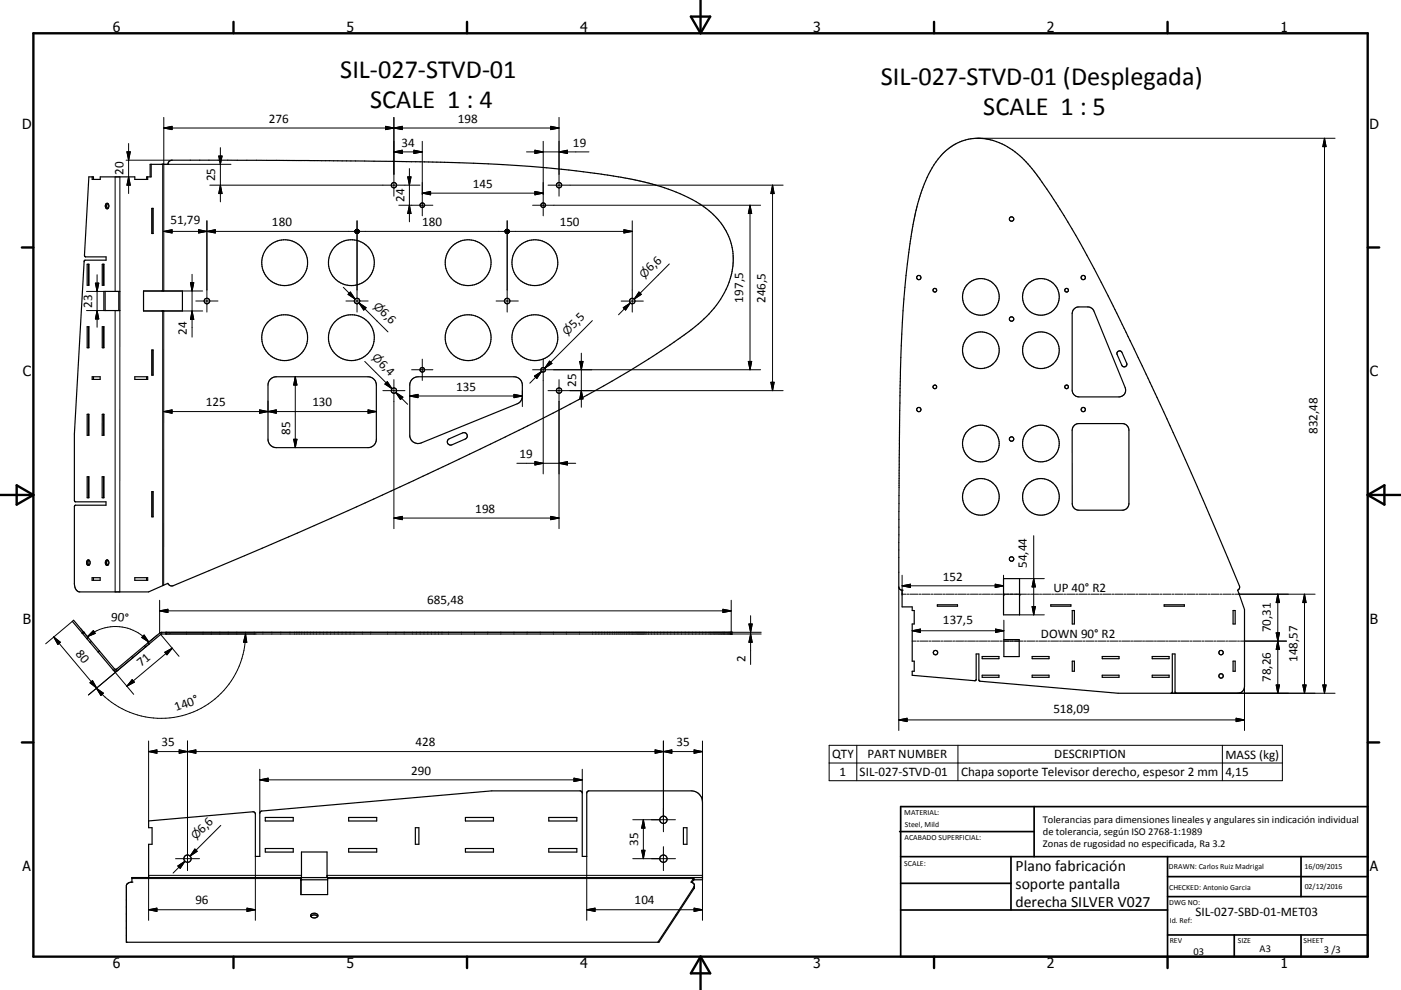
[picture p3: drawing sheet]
<svg xmlns="http://www.w3.org/2000/svg" width="420mm" height="297mm" viewBox="0 0 420 297" stroke-linecap="round" stroke-linejoin="round" font-family="sans-serif">
<g fill="none" stroke="#000" stroke-width=".36">
<path d="M27.6 53.1v.7h2.5v-.7h10.3v.7h3.9v-.7M45 53.1v-3.8h5.3a1.21 1.21 0 0 1 1.3-1.2l49.7 .1a992.5 992.5 0 0 1 58.2 1.8l19.8 2.1 6.9 1.1 7.7 1.6a55.6 55.6 0 0 1 17.1 7.2 18.9 18.9 0 0 1 6.2 25.8 41.3 41.3 0 0 1-13.3 13.6 401.9 401.9 0 0 1-58.4 32.6l-12.6 6a1519.5 1519.5 0 0 1-59.6 26.7l-21.3 9a1.22 1.22 0 0 1-1.7-.7l-5.7 2.6h-20.7a2.17 2.17 0 0 1-1.6-2.5v-23.2l.3-.3h9.2v-1h-9.2l-.3-.5v-19.9l2.9-51.7 .3-.4h6.3v-1h-6.1l-.4-.4 1.3-23.6h1.4v.7M45.3 49.3v3.8h-1.3v.7M282.7 46.1a15.2 15.2 0 0 1 19.4-2.1 37 37 0 0 1 11 11.7 335.1 335.1 0 0 1 25.7 46.5l14.8 31.7 7.2 16.3 10.8 25.6a.99 .99 0 0 1-.5 1.3l2 5.8v23.1a2.02 2.02 0 0 1-2 2l-18.7-.1-.1-11.7h-.8v11.5l-.4 .3h-15.9l-41.4-3.6-.3-.4v-7.8h-.8v7.8l-.3 .2-18.9-1.6v-1.2h.6v-3h-.6v-11.2h.6v-4h-.6v-1.1h-3v-5a1.04 1.04 0 0 1-1-1l.1-41.9a622.8 622.8 0 0 1 2-51.5l1.3-10.3 1.5-8.2a46.5 46.5 0 0 1 6.9-16.5zM26.1 79.3h.6v6.3h-.6zM26.5 79.3v6.3M30.7 79.3h.5v6.3h-.5zM31 79.3v6.3M31.7 61.2a.6 .6 0 0 1 .9 0 .6 .6 0 0 1 0 .8 .56 .56 0 0 1-.7 .6 .56 .56 0 0 1-.3-.8zM32.3 61a1.05 1.05 0 0 0 0 1.6M45.5 62.5h.4v7.6h-.4zM45.6 62.5v7.6"/>
<path d="M26.1 98h.6v6.3h-.6zM26.5 98v6.3M30.7 98h.5v6.3h-.5zM31 98v6.3M31.1 87.4h4.8v5.8h-4.8zM31.5 87.4v5.8M35.6 87.4v5.8M43 87.3h11.7v6h-11.7zM321.9 92.8l1.2-.7h3l1 .2 .7 .7 9.5 23.3a2.02 2.02 0 0 1-1.8 2.8h-12.1a2.06 2.06 0 0 1-2-2v-23zM27.6 113h2.4v.8h-2.4zM28 113v.8M40.4 113h3.9v.8h-3.9z"/>
<path d="M44 113v.8M45.5 105h.4v7.6h-.4zM45.6 105v7.6M81.2 113.6l.9-.5 .7-.1h27.5a2.5 2.5 0 0 1 2.5 2.5v16.3a2.5 2.5 0 0 1-2.5 2.5h-27.5a2.5 2.5 0 0 1-2.5-2.5v-16.3l.3-1zM123.7 113.6l1.6-.6h28.8a2.5 2.5 0 0 1 2.5 2.5v3.4a2.5 2.5 0 0 1-1.6 2.3l-28.7 11.7a2.49 2.49 0 0 1-3.5-2.3v-15.1l.3-1zM335.2 105.4l.5-.1 .6 .3 1.5 3.3a.79 .79 0 0 1-.4 1.1 .79 .79 0 0 1-1.1-.4l-1.4-3.4zM26.1 124.3h.6v6.3h-.6zM26.5 124.3v6.3M30.7 124.3h.5v6.3h-.6zM31 124.3v6.3M134.5 131.8l4.2-1.9a1 1 0 0 1 1.3 .5 1 1 0 0 1-.5 1.3l-4 1.8a1 1 0 0 1-1.3-.4 1 1 0 0 1 .3-1.3zM321.9 127.8l.9-.6 .6-.1h13.1a1.98 1.98 0 0 1 2 2v22a2.02 2.02 0 0 1-2 2h-13.1a1.97 1.97 0 0 1-1.9-2l-.1-22z"/>
<path d="M26.1 143h.6v6.3h-.6zM26.5 143v6.3M30.6 143h.6v6.3h-.6zM31 143v6.3M45.5 147.5h.4v7.5h-.4zM45.6 147.5v7.5M26.2 168.1l.1-.1a.81 .81 0 0 1 .7 .8 .81 .81 0 0 1-.7 .8 1 1 0 0 1-.1-1.5zM26.7 168.1a1.03 1.03 0 0 0 0 1.5M27.6 173.3h2.4v.8h-2.4zM28 173.3v.8M31.7 168.2a.6 .6 0 0 1 .8 0 .6 .6 0 0 1 .1 .8 .55 .55 0 0 1-.6 .6 .55 .55 0 0 1-.4-.8zM32.3 168.1a.98 .98 0 0 0 0 1.5"/>
<path d="M40.4 173.3h3.9v.8h-3.9zM43.9 173.3v.8M300.9 173.6h4.8v10.9h-4.8zM24.6 189.9h.1M24.7 189.9v.1M24.7 190l1.3 1.6M25 189.6l-2.9-3.5-.4 .3 2.9 3.5M25 189.6h.1M25 189.6l.1 .1M25.1 189.7l1.3 1.6M25.1 189.7l-.4 .3M26 191.6l1 1.2"/>
<path d="M26.4 191.3l-.4 .3M26.4 191.3l1 1.1M27 192.8l7.3 8.5 1-.2 4.5-3.8M27.4 192.4l7.2 8.4 .4-.1 8.4-7M27.4 192.4l-.4 .4M29.8 195.3l-.4 .3M39.5 197l.3 .3M43.4 193.7l.3 .4M43.7 194.1l-3.9 3.2M44.4 192.8l3.6-3 .5-.1h170.7v.5h-170.7l-3.8 3M44.4 192.8l-1 .9M44.4 192.8l.3 .4"/>
<path d="M44.7 193.2l-1 .9M49.7 189.7v.5M281 181.4h6.1v.5h-6.1zM294.5 197h5v.6h-5zM301 191.9h4.6v5.1h-4.6zM309.5 197h5v.6h-5zM315 181.4h6.1v.5h-6.1zM321.5 183.2h.6v4h-.6zM321.5 198.4h.6v3h-.6zM330.5 197h5v.6h-5zM345.4 197h5.1v.6h-5.1zM349 181.4h6.1v.5h-6.1z"/>
<path d="M369.7 183.2h.6v4h-.6zM369.7 198.4h.6v3h-.6zM294.5 202.6h5v.6h-5zM309.5 202.6h5v.6h-5zM330.5 202.6h5v.6h-5zM345.4 202.6h5.1v.6h-5.1zM79.5 245.2h8.4v1.1h-8.4zM79.5 254.6h8.4v1h-8.4zM104.5 245.2h8.4v1.1h-8.4zM104.5 254.6h8.4v1h-8.4zM124.5 248.3h1.1v5h-1.1zM139.5 245.2h8.4v1.1h-8.4z"/>
<path d="M139.5 254.6h8.4v1h-8.4zM164.5 245.2h8.4v1.1h-8.4zM164.5 254.6h8.4v1h-8.4zM204.9 248.3h1.1v5h-1.1zM44.6 263.3v-10h1v-5h-1v-2l31.4-2.8 .6 .7v12.7h1.3v-12.9l.4-.7 69.1-6h26.5l.5 .2 .2 .4v19h1.3v-19l.3-.5 31.1-.1a3.4 3.4 0 0 1 3.3 3.3v23.3l-2.7 .2M90.2 263.3v5.1h8v-5.1M90.2 263.9h8M90.4 263.3v-7.7h7.6v7.7M93.2 274.9a1.38 1.38 0 0 1 2.1 0M93.2 274.4a1.12 1.12 0 0 1 1.2-.4 1.12 1.12 0 0 1 .9 .9 1.19 1.19 0 0 1-1.2 .5 1.19 1.19 0 0 1-1-.9zM207.9 263.6l-.7 1.1 .3 .1M207.9 264.1l-.4 .7"/>
<path d="M207.9 263.6l.2-.3v.6M207.9 263.6v.5M208 264h-.1M208.2 265.7l-11 17M210.6 263.3h-171.1v1.4l-1 .2-.6 .7v17.1h159.7l10.5-16.2v-1.2l-.6-.5"/>
<circle cx="118.1" cy="55.6" r=".8"/>
<circle cx="167.6" cy="55.6" r=".8"/>
<circle cx="85.3" cy="78.8" r="6.9"/>
<circle cx="105.4" cy="78.8" r="6.9"/>
<circle cx="126.6" cy="61.6" r=".69"/>
<circle cx="140.4" cy="78.8" r="6.9"/>
<circle cx="160.4" cy="78.8" r="6.9"/>
<circle cx="162.9" cy="61.6" r=".69"/>
<circle cx="303.3" cy="65.7" r=".66"/>
<circle cx="62" cy="90.3" r=".83"/>
<circle cx="107" cy="90.3" r=".83"/>
<circle cx="152.1" cy="90.3" r=".82"/>
<circle cx="189.6" cy="90.3" r=".82"/>
<circle cx="275.5" cy="83.3" r=".64"/>
<circle cx="280.3" cy="87.1" r=".55"/>
<circle cx="294.1" cy="89.1" r="5.5"/>
<circle cx="303.3" cy="95.7" r=".66"/>
<circle cx="312.1" cy="89.1" r="5.5"/>
<circle cx="319.8" cy="87.1" r=".55"/>
<circle cx="324.8" cy="83.3" r=".64"/>
<circle cx="85.4" cy="101.3" r="6.9"/>
<circle cx="105.4" cy="101.3" r="6.9"/>
<circle cx="118.1" cy="117.2" r=".81"/>
<circle cx="126.6" cy="110.9" r=".69"/>
<circle cx="140.4" cy="101.3" r="6.9"/>
<circle cx="160.4" cy="101.3" r="6.9"/>
<circle cx="162.9" cy="110.9" r=".69"/>
<circle cx="167.6" cy="117.2" r=".8"/>
<circle cx="280.3" cy="116.1" r=".55"/>
<circle cx="294.1" cy="105.1" r="5.5"/>
<circle cx="312.1" cy="105.1" r="5.5"/>
<circle cx="319.8" cy="116.1" r=".55"/>
<circle cx="275.5" cy="122.9" r=".64"/>
<circle cx="294.1" cy="133.1" r="5.5"/>
<circle cx="303.3" cy="131.7" r=".66"/>
<circle cx="312.1" cy="133.1" r="5.5"/>
<circle cx="324.8" cy="122.9" r=".64"/>
<circle cx="294.1" cy="149.1" r="5.5"/>
<circle cx="312.1" cy="149.1" r="5.5"/>
<circle cx="303.3" cy="167.7" r=".66"/>
<circle cx="280.5" cy="195.8" r=".66"/>
<circle cx="366.1" cy="195.8" r=".65"/>
<circle cx="366.1" cy="202.8" r=".66"/>
<circle cx="56.2" cy="257.6" r="1.1"/>
<circle cx="198.9" cy="245.9" r="1.1"/>
<circle cx="198.9" cy="257.6" r="1.1"/>
</g>
<g fill="none" stroke="#000" stroke-width=".3">
<path d="M49.1 35.2v52.1M49.1 38.4h118.5M49.1 38.4l2.5-.5v1zM115.6 37.9l2.5 .5-2.5 .5zM118.1 35.2v23.7M118.1 38.4l2.5-.5v1zM165.1 37.9l2.5 .5-2.5 .5zM167.6 35.2v23.7M34.5 53.1v34.3M35.9 53.1v34.3M37.8 48.1h13.8M38.1 45.5h1l-.5 2.6z"/>
<path d="M38.6 53.1l.5 2.5h-1zM38.6 43.1v15M62.9 55.6h63M65.6 46.8h1l-.5 2.5zM66.1 55.6l.5 2.5h-1zM66.1 44.3v16.3M69.2 49.3h-20.4v38M118.1 45.6l2.5-.5v1zM118.1 45.6h8.5M122.2 53.1h1l-.5 2.5zM122.7 50.6v16M124.1 45.1l2.5 .5-2.5 .5z"/>
<path d="M126.6 42.4v22.3M126.6 57.9h36.3M126.6 57.9l2.5-.5v1.1zM157.9 45.6h18.7M160.4 57.4l2.5 .5-2.5 .6zM160.4 45.1l2.5 .5-2.5 .5zM162.9 42.4v22.3M164.3 55.6h70.5M167.6 45.6l2.5-.5v1zM231.6 55.6v61.6M231.6 55.6l.5 2.5h-1zM293.1 41.5h107.2"/>
<path d="M397.1 41.5v166.5M397.1 41.5l.5 2.5h-1zM49.1 69.4h57.3M49.1 69.4l2.5-.5v1zM59.5 68.9l2.5 .5-2.5 .5zM62 66.2v27.4M62 69.4l2.5-.5v1zM107 66.2v27.4M107.7 69.4h43.7M119.6 61.6h10.2M122.7 61.6l.5 2.5h-1zM152.1 66.2v27.4"/>
<path d="M152.7 69.4h36.9M159.7 61.6h68.3M187.1 68.9l2.5 .5-2.5 .5zM189.6 66.2v27.4M200.7 79.2l-10.6 10.5M224.9 61.6v49.3M224.9 61.6l.5 2.5h-1zM25.9 93.2h5.2M25.9 87.4h5.2M28.6 84.9h1l-.5 2.5zM29.1 82.4v15.8M29.1 93.2l.5 2.5h-1z"/>
<path d="M34.5 93.2v84.4M35.9 93.2v84.4M43 87.3h17.8M43 93.3h17.8M48.8 93.3v82.4M49.1 93.3v82.2M57.1 84.8h1l-.5 2.5zM57.6 82.3v18.9M57.6 93.3l.5 2.5h-1zM58.7 90.3h6.7M102.9 86.2l3.6 3.5M103.7 90.3h6.7"/>
<path d="M105 87.6l1.5 2.1-2.1-1.4zM107.6 90.9l1.8 1.8M107.6 90.9l2.2 1.4-.7 .7zM107.6 90.9l8.7 8.7M148.7 90.3h6.7M177.6 96.2l-14.3 14.2M186.2 90.3h6.7M186.9 92.3l2.1-1.4-1.5 2.1zM189 90.9l-3.6 3.5M191.6 87.6l.7 .7-2.2 1.4zM88.5 113v21.3M88.5 113l.5 2.5h-1z"/>
<path d="M109.4 108.4l8.1 8.2M114.8 117.2h6.6M115.8 114.9l1.7 1.7M116.1 114.5l1.4 2.1-2.1-1.4zM118.1 113.9v44.7M118.7 117.8l3.5 3.5M118.7 117.8l2.1 1.4-.7 .7zM122.8 118.8h33.8M122.8 118.8l2.5-.5v1zM123.4 110.9h6.4M126.6 107.8v6.3M154.1 118.3l2.5 .5-2.5 .5z"/>
<path d="M156.6 117.2v4.8M159.7 110.9h68.3M160.2 112.8l2.2-1.4-1.5 2.1zM162.4 111.4l-3.6 3.6M162.9 107.8v34.4M164.3 117.2h70.5M164.8 108.3l.7 .7-2.2 1.4zM165.1 108.7l-1.8 1.7M167.6 113.9v44.7M173.8 108.4h1l-.5 2.5zM174.3 105.9v16.3M174.3 117.2l.5 2.5h-1z"/>
<path d="M224.4 108.4h1l-.5 2.5zM231.1 114.7h1l-.5 2.5zM49.1 123.5l2.5-.5v1zM49.1 123.5h63.7M77.8 123l5 1v-1l-5 1zM80.3 120.3v3.4M88 131.8h1l-.5 2.5zM110.3 123l2.5 .5-2.5 .5zM155 139h17.6M160.4 138.5l2.5 .5-2.5 .5zM167.6 139l2.5-.5v1zM118.1 155.4l2.5-.5v1z"/>
<path d="M118.1 155.4h49.5M165.1 154.9l2.5 .5-2.5 .5zM269.5 176.1v43.1M270.5 178.3h1.2M270.5 175.8h30.4M270.5 175.8l2.5-.5v1zM270.5 172.6v5.9M272 178.3h.6M272.9 178.3h2.4M275.6 178.3h.6M276.5 178.3h2.4M279.2 178.3h.6"/>
<path d="M280.1 178.3h2.4M282.8 178.3h.6M283.7 178.3h2.4M286.4 178.3h.6M287.3 178.3h2.4M290 178.3h.6M290.9 178.3h2.4M293.6 178.3h.6M294.5 178.3h2.4M297.2 178.3h.6M298.1 178.3h2.4M298.4 175.3l2.5 .5-2.5 .5z"/>
<path d="M300.8 178.3h7M300.9 172.6v6.2M305.7 173.6h7.4M308.1 178.3h.6M309 178.3h2.4M309.9 160.7v23.8M309.9 173.6l.5 2.5h-1zM311.7 178.3h.6M312.6 178.3h2.4M315.3 178.3h.6M316.2 178.3h2.4M318.9 178.3h.6"/>
<path d="M319.8 178.3h2.4M322.5 178.3h.6M323.4 178.3h2.4M326.1 178.3h.6M327 178.3h2.4M329.7 178.3h.6M330.6 178.3h2.4M333.3 178.3h.6M334.2 178.3h2.4M336.9 178.3h.6M337.8 178.3h2.4M340.5 178.3h.7"/>
<path d="M341.5 178.3h2.3M344.2 178.3h.6M345.1 178.3h2.4M347.8 178.3h.6M348.7 178.3h2.4M351.4 178.3h.6M352.3 178.3h2.4M355 178.3h.6M355.9 178.3h2.4M358.6 178.3h.6M359.5 178.3h2.4M362.2 178.3h.6"/>
<path d="M363.1 178.3h2.4M365.8 178.3h.6M366.7 178.3h2.4M369.4 178.3h.6M370.3 178.3h24M383.1 178.3v29.7M383.1 178.3l.5 2.5h-1zM391.1 178.3v29.7M391.1 178.3l.5 2.5h-1zM16.1 191.1l12.9 15.3M16.1 191.1l2 1.6-.8 .7zM21.7 186.4l-8 6.8"/>
<path d="M24.2 188.6l2.2 2.7M25 189.6l-.4 .3M25.1 189.7l-.4 .3M26.2 191a13.1 13.1 0 0 1 18.4 1.6M28 189.2l.5 .8-2.3 1zM43.2 190.5l1.4 2.1-2.1-1.4zM44.7 193.2l-18.2 15.3M47.1 190.6l-2.7 2.2M47.9 180.1v9.8l5.8 7M47.9 183.3h171.3M47.9 183.3l2.4-.5v1zM48.5 189.7v.5"/>
<path d="M49.4 195.7l2.2-1.2-1.6 2zM51 189.7v.5M51.4 190.2h25.4M51.4 189.7h176.8M51.6 194.5l-13.6 11.4M73.6 190.2a25.3 25.3 0 0 1-16.6 23.8 25.3 25.3 0 0 1-28.1-7.5M73.6 190.2l.4 2.5h-1zM216.7 182.8l2.5 .5-2.5 .5zM219.2 190.2h9M219.2 180.1v9.6M224.5 187.2h1l-.5 2.5zM225 184.7v14.6"/>
<path d="M225 190.2l.5 2.5h-1zM273.5 192.3h1.1M273.5 189.2h27.5M273.5 189.2l2.5-.5v1zM275 192.3h.5M275.8 192.3h2.4M278.5 192.3h.6M279.4 192.3h2.4M282.1 192.3h.6M283 192.3h2.3M285.6 192.3h.6M286.5 192.3h2.4"/>
<path d="M289.2 192.3h.6M290.1 192.3h2.4M292.7 192.3h.6M293.6 192.3h2.4M296.3 192.3h.6M297.2 192.3h2.4M298.5 188.7l2.5 .5-2.5 .5zM299.9 192.3h.6M300.7 192.3h6M301 186.1v5.8M305.7 184.5h7.4M307 192.3h.6"/>
<path d="M307.9 192.3h2.3M309.4 182h1l-.5 2.5zM310.5 192.3h.6M311.4 192.3h2.4M314.1 192.3h.6M315 192.3h2.4M317.7 192.3h.5M318.5 192.3h2.4M321.2 192.3h.6M322.1 192.3h2.4M324.8 192.3h.6M325.7 192.3h2.3"/>
<path d="M328.3 192.3h.6M329.2 192.3h2.4M331.9 192.3h.6M332.8 192.3h2.3M335.4 192.3h.6M336.3 192.3h2.4M339 192.3h.6M339.9 192.3h2.4M342.6 192.3h.6M343.4 192.3h2.4M346.1 192.3h.6M347 192.3h2.4"/>
<path d="M349.7 192.3h.6M350.6 192.3h2.3M353.2 192.3h.6M354.1 192.3h2.4M356.8 192.3h.6M357.7 192.3h2.4M360.4 192.3h.5M361.2 192.3h2.4M363.9 192.3h.6M364.8 192.3h2.4M367.5 192.3h.6M368.4 192.3h2.3"/>
<path d="M371 192.3h.6M371.9 192.3h13.8M382.6 189.8h1l-.5 2.5zM383.1 192.3l.5 2.5h-1zM27 204.8l.7-.6 1.3 2.2zM28.9 206.5l2.1 1.5-.7 .6zM33.9 201l6.2 7.3M39.6 203.9l.7 .8-2.3 1.2zM269.5 216h103.6M269.5 216l2.5-.5v1zM351.1 208h49.2M370.6 215.5l2.5 .5-2.5 .5z"/>
<path d="M373.1 206v13.2M382.6 205.5h1l-.5 2.5zM390.6 205.5h1l-.5 2.5zM396.6 205.5h1l-.5 2.5zM44.6 225.5h166M44.6 225.5l2.4-.5v1zM44.6 222.3v24M53.7 225v1l5-1v1zM56.2 222.3v38.9M77.9 234h96.7M77.9 234l2.5-.5v1zM77.9 230.8v13.2"/>
<path d="M172.1 233.5l2.5 .5-2.5 .5zM174.6 230.8v7.1M196.4 225v1l5-1v1zM198.9 222.3v27.2M208.1 225l2.5 .5-2.5 .5zM210.6 222.3v18.3M248.6 223.6h135.9v10.6h-135.9zM248.6 228.9h135.9M256.9 223.6v10.6M287.2 223.6v10.6M366.5 223.6v10.6M52.6 257.6h7.2"/>
<path d="M53.3 259.8l2.2-1.4-1.5 2.1zM55.5 258.4l-3.6 3.5M58.4 254.7l.7 .7-2.1 1.4zM66.2 247.6l-9.2 9.2M76.6 256.9v19.2M175.9 256.9v19.2M189.7 245.9h12.8M189.7 257.6h12.8M192.4 255.1h1l-.5 2.5zM192.9 245.9v11.7M192.9 245.9l.5 2.5h-1zM198.9 254v7.2"/>
<path d="M39.5 263.6h50.7M44.6 272.9h32M44.6 272.9l2.4-.4v.9zM74 272.5l2.6 .4-2.6 .5zM90.4 262.6h-45.8v13.5M98 262.6h112.6v13.5M98.2 263.6h109.7M175.9 272.9h34.7M175.9 272.9l2.5-.4v.9zM208.1 266v.6M208.1 272.5l2.5 .4-2.5 .5z"/>
</g>
<g fill="#000">
<circle cx="50.3" cy="49.3" r=".18"/>
<circle cx="48.8" cy="93.3" r=".18"/>
<circle cx="270.5" cy="177.1" r=".18"/>
<circle cx="300.9" cy="178.5" r=".18"/>
<circle cx="305.7" cy="178.5" r=".18"/>
<circle cx="24.7" cy="190" r=".18"/>
<circle cx="25.1" cy="189.7" r=".18"/>
<circle cx="219.2" cy="189.7" r=".18"/>
<circle cx="219.2" cy="190.2" r=".18"/>
<circle cx="39.5" cy="264.7" r=".18"/>
<circle cx="90.2" cy="263.9" r=".18"/>
<circle cx="37.9" cy="282.7" r=".18"/>
</g>
<g fill="none" stroke="#000" stroke-width=".71">
<path d="M10 10h400v277h-400zM70 6.6v3.4M140 6.6v3.4M207.1 5h5.8l-2.9 5zM210 0v10M280 6.6v3.4M350 6.6v3.4M6.6 74.2h3.4M410 74.2h3.5M0 148.5h10M5 145.6l5 2.9-5 2.9zM410 148.5h10.1"/>
<path d="M410 148.5l5.1-2.9v5.8zM6.6 222.7h3.4M410 222.7h3.5M70 287v3.4M140 287v3.4M210 287v10M210 287l2.9 5h-5.8zM280 287v3.4M350 287v3.4"/>
</g>
<g fill="none" stroke="#000" stroke-width=".51">
<path d="M269.7 249.5h40.3M270 242h140v45h-140zM270 257h140M303.1 257v16M310 242v15M350 257v30M390.1 257v12M270 265h33.1M270 273h80M350 269h60M350 263h60M350 280.5h60"/>
<path d="M370 280.5v6.5M390.1 280.5v6.5"/>
</g>
<g fill="#000" stroke="#000" stroke-width=".3">
<path d="M49.1 38.4l2.5-.5v1zM115.6 37.9l2.5 .5-2.5 .5zM118.1 38.4l2.5-.5v1zM165.1 37.9l2.5 .5-2.5 .5zM38.1 45.5h1l-.5 2.6zM38.6 53.1l.5 2.5h-1zM65.6 46.8h1l-.5 2.5zM66.1 55.6l.5 2.5h-1zM118.1 45.6l2.5-.5v1zM122.2 53.1h1l-.5 2.5zM124.1 45.1l2.5 .5-2.5 .5zM126.6 57.9l2.5-.5v1.1z"/>
<path d="M160.4 57.4l2.5 .5-2.5 .6zM160.4 45.1l2.5 .5-2.5 .5zM167.6 45.6l2.5-.5v1zM231.6 55.6l.5 2.5h-1zM397.1 41.5l.5 2.5h-1zM49.1 69.4l2.5-.5v1zM59.5 68.9l2.5 .5-2.5 .5zM62 69.4l2.5-.5v1zM106.4 69.4l.1 .4zM106.4 69.4l.3 .5zM106.4 69.4l.4 .6zM106.4 69.4l.6 .6z"/>
<path d="M106.4 69.4l.8 .6zM106.4 69.4l.9 .6zM106.4 69.4l1.1 .4-.2 .2zM106.4 69.4l1.2 .3-.1 .1zM106.4 69.4l1.3 .1-.1 .2zM106.4 69.4l1.3-.1v.2zM106.4 69.4l1.2-.3 .1 .2zM106.4 69.4l1.1-.4 .1 .1zM106.4 69.4l.9-.5 .2 .1zM106.4 69.4l.9-.5zM107 68.8h.2l-.8 .6zM106.8 68.8h.2l-.6 .6z"/>
<path d="M106.7 68.9l.1-.1-.4 .6zM106.7 68.9l-.3 .5zM106.5 69.1l-.1 .3zM106.5 69.2l-.1 .2zM107.6 69.1l.1 .3zM107.4 68.9l.3 .5zM107.3 68.8l.4 .6zM107.1 68.8l.6 .6zM106.9 68.8l.8 .6zM106.7 68.9l1 .5zM106.6 69l.1-.1 1 .5zM106.6 69l1.1 .4-1.2-.3z"/>
<path d="M106.5 69.1l1.2 .3-1.3-.1zM106.4 69.3l1.3 .1-1.3 .1zM106.4 69.5l1.3-.1-1.2 .3zM106.5 69.7l1.2-.3-1.1 .4zM106.6 69.8l1.1-.4-1 .6zM106.7 70l1-.6-.8 .6zM106.9 70l.8-.6zM107.7 69.4l-.6 .6zM107.7 69.4l-.4 .6zM107.7 69.4l-.3 .5zM107.7 69.4l-.1 .4zM107.7 69.4v.2z"/>
<path d="M122.7 61.6l.5 2.5h-1zM151.4 69.4l.1 .4zM151.4 69.4l.2 .5zM151.4 69.4l.4 .6zM151.4 69.4l.6 .6zM151.4 69.4l.8 .6zM151.4 69.4l1 .6h-.2zM151.4 69.4l1.1 .4-.1 .2zM151.4 69.4l1.2 .3-.1 .1zM151.4 69.4l1.3 .1-.1 .2zM151.4 69.4l1.3-.1v.2zM151.4 69.4l1.2-.3 .1 .2z"/>
<path d="M151.4 69.4l1.1-.4 .1 .1zM151.4 69.4l1-.5 .1 .1zM151.4 69.4l1-.5zM152 68.8h.2l-.8 .6zM151.8 68.8h.2l-.6 .6zM151.6 68.9l.2-.1-.4 .6zM151.6 68.9l-.2 .5zM151.5 69.1l-.1 .3zM151.4 69.2v.2zM152.6 69.1l.1 .3zM152.4 68.9l.3 .5zM152.3 68.8l.4 .6z"/>
<path d="M152.1 68.8l.6 .6zM151.9 68.8l.8 .6zM151.7 68.9l1 .5zM151.7 68.9l1 .5-1.1-.4zM151.6 69l1.1 .4-1.2-.3zM151.5 69.1l1.2 .3-1.3-.1zM151.4 69.3l1.3 .1-1.3 .1zM151.4 69.5l1.3-.1-1.2 .3zM151.5 69.7l1.2-.3-1.1 .4zM151.6 69.8l1.1-.4-1 .6zM151.7 70l1-.6-.8 .6zM151.9 70l.8-.6z"/>
<path d="M152.7 69.4l-.6 .6zM152.7 69.4l-.4 .6zM152.7 69.4l-.3 .5zM152.7 69.4l-.1 .4zM152.7 69.4l-.1 .2zM187.1 68.9l2.5 .5-2.5 .5zM224.9 61.6l.5 2.5h-1zM28.6 84.9h1l-.5 2.5zM29.1 93.2l.5 2.5h-1zM57.1 84.8h1l-.5 2.5zM57.6 93.3l.5 2.5h-1zM105 87.6l1.5 2.1-2.1-1.4z"/>
<path d="M107.6 90.9l2.2 1.4-.7 .7zM186.9 92.3l2.1-1.4-1.5 2.1zM191.6 87.6l.7 .7-2.2 1.4zM88.5 113l.5 2.5h-1zM116.1 114.5l1.4 2.1-2.1-1.4zM118.7 117.8l2.1 1.4-.7 .7zM122.8 118.8l2.5-.5v1zM154.1 118.3l2.5 .5-2.5 .5zM160.2 112.8l2.2-1.4-1.5 2.1zM164.8 108.3l.7 .7-2.2 1.4zM173.8 108.4h1l-.5 2.5zM174.3 117.2l.5 2.5h-1z"/>
<path d="M224.4 108.4h1l-.5 2.5zM231.1 114.7h1l-.5 2.5zM49.1 123.5l2.5-.5v1zM77.8 123l2.5 .5-2.5 .5zM80.3 123.5l2.5-.5v1zM88 131.8h1l-.5 2.5zM110.3 123l2.5 .5-2.5 .5zM160.4 138.5l2.5 .5-2.5 .5zM167.6 139l2.5-.5v1zM118.1 155.4l2.5-.5v1zM165.1 154.9l2.5 .5-2.5 .5zM270.5 175.8l2.5-.5v1z"/>
<path d="M298.4 175.3l2.5 .5-2.5 .5zM309.9 173.6l.5 2.5h-1zM16.1 191.1l2 1.6-.8 .7zM28 189.2l.5 .8-2.3 1zM43.2 190.5l1.4 2.1-2.1-1.4zM49.4 195.7l2.2-1.2-1.6 2zM47.9 183.3l2.4-.5v1zM73.6 190.2l.4 2.5h-1zM216.7 182.8l2.5 .5-2.5 .5zM224.5 187.2h1l-.5 2.5zM225 190.2l.5 2.5h-1zM273.5 189.2l2.5-.5v1z"/>
<path d="M298.5 188.7l2.5 .5-2.5 .5zM309.4 182h1l-.5 2.5zM382.6 189.8h1l-.5 2.5zM383.1 192.3l.5 2.5h-1zM383.1 178.3l.5 2.5h-1zM391.1 178.3l.5 2.5h-1zM27 204.8l.7-.6 1.3 2.2zM28.9 206.5l2.1 1.5-.7 .6zM39.6 203.9l.7 .8-2.3 1.2zM269.5 216l2.5-.5v1zM370.6 215.5l2.5 .5-2.5 .5zM382.6 205.5h1l-.5 2.5z"/>
<path d="M390.6 205.5h1l-.5 2.5zM396.6 205.5h1l-.5 2.5zM44.6 225.5l2.4-.5v1zM53.7 225l2.5 .5-2.5 .5zM56.2 225.5l2.5-.5v1zM77.9 234l2.5-.5v1zM172.1 233.5l2.5 .5-2.5 .5zM196.4 225l2.5 .5-2.5 .5zM198.9 225.5l2.5-.5v1zM208.1 225l2.5 .5-2.5 .5zM58.4 254.7l.7 .7-2.1 1.4zM192.4 255.1h1l-.5 2.5z"/>
<path d="M192.9 245.9l.5 2.5h-1zM44.6 272.9l2.4-.4v.9zM53.3 259.8l2.2-1.4-1.5 2.1zM74 272.5l2.6 .4-2.6 .5zM175.9 272.9l2.5-.4v.9zM208.1 272.5l2.5 .4-2.5 .5z"/>
</g>
<g font-size="7.9">
<text x="102" y="23.5">SIL-027-STVD-01</text>
<text x="264.1" y="25.6">SIL-027-STVD-01 (Desplegada)</text>
<text x="111" y="32.4">SCALE 1 : 4</text>
<text x="294.8" y="34.5">SCALE 1 : 5</text>
</g>
<g font-size="4.7">
<text x="304.5" y="261.2">Plano fabricación</text>
<text x="304.5" y="266.6">soporte pantalla</text>
<text x="304.5" y="272">derecha SILVER V027</text>
</g>
<g font-size="4.2">
<text x="33.9" y="9.6">6</text>
<text x="103.9" y="9.6">5</text>
<text x="173.9" y="9.6">4</text>
<text x="243.8" y="9.6">3</text>
<text x="313.9" y="9.6">2</text>
<text x="383.9" y="9.6">1</text>
<text x="6.7" y="38.7">D</text>
<text x="410.5" y="38.7">D</text>
<text x="6.9" y="112.9">C</text>
<text x="410.7" y="112.9">C</text>
<text x="6.9" y="187.1">B</text>
<text x="410.7" y="187.1">B</text>
<text x="6.8" y="261.4">A</text>
<text x="410.7" y="261.4">A</text>
<text x="33.9" y="290.4">6</text>
<text x="103.9" y="290.4">5</text>
<text x="173.9" y="290.4">4</text>
<text x="243.8" y="290.4">3</text>
<text x="313.9" y="290.4">2</text>
<text x="383.9" y="290.4">1</text>
</g>
<g font-size="3.9">
<text x="80.6" y="36.8">276</text>
<text x="137.2" y="36.8">198</text>
<text x="120.4" y="44">34</text>
<text x="171.8" y="44">19</text>
<text x="37" y="52.6" transform="rotate(-90 37 52.6)">20</text>
<text x="64.5" y="54.4" transform="rotate(-90 64.5 54.4)">25</text>
<text x="141.7" y="56.4">145</text>
<text x="121.2" y="60.6" transform="rotate(-90 121.2 60.6)">24</text>
<text x="51.1" y="67.3">51,79</text>
<text x="81.5" y="67.9">180</text>
<text x="126.6" y="67.9">180</text>
<text x="167.8" y="67.9">150</text>
<text x="195.1" y="81.7" transform="rotate(-45 195.1 81.7)">6,6</text>
<text x="27.6" y="92.3" transform="rotate(-90 27.6 92.3)">23</text>
<text x="113.8" y="94" transform="rotate(45 113.8 94)">6,6</text>
<text x="222.8" y="90.8" transform="rotate(-90 222.8 90.8)">197,5</text>
<text x="229.5" y="90.8" transform="rotate(-90 229.5 90.8)">246,5</text>
<text x="56" y="100.4" transform="rotate(-90 56 100.4)">24</text>
<text x="172" y="98.7" transform="rotate(-45 172 98.7)">5,5</text>
<text x="113.4" y="109.5" transform="rotate(45 113.4 109.5)">6,4</text>
<text x="136.7" y="117.3">135</text>
<text x="172.7" y="116.1" transform="rotate(-90 172.7 116.1)">25</text>
<text x="61.7" y="121.9">125</text>
<text x="93.6" y="121.9">130</text>
<text x="87" y="130.5" transform="rotate(-90 87 130.5)">85</text>
<text x="395" y="130.2" transform="rotate(-90 395 130.2)">832,48</text>
<text x="155.7" y="137.4">19</text>
<text x="142.5" y="153.8">198</text>
<text x="307.8" y="170.4" transform="rotate(-90 307.8 170.4)">54,44</text>
<text x="282.7" y="174.2">152</text>
<text x="315.8" y="177.5">UP 40° R2</text>
<text x="128.1" y="181.2">685,48</text>
<text x="33.3" y="186.2" transform="rotate(5 33.3 186.2)">90°</text>
<text x="282.7" y="187.2">137,5</text>
<text x="312.1" y="191.5">DOWN 90° R2</text>
<text x="381" y="189.7" transform="rotate(-90 381 189.7)">70,31</text>
<text x="22.5" y="196.3" transform="rotate(50 22.5 196.3)">80</text>
<text x="42.3" y="200.2" transform="rotate(-40 42.3 200.2)">71</text>
<text x="223.5" y="198.5" transform="rotate(-90 223.5 198.5)">2</text>
<text x="389" y="198.6" transform="rotate(-90 389 198.6)">148,57</text>
<text x="381" y="204.6" transform="rotate(-90 381 204.6)">78,26</text>
<text x="52.8" y="213.4" transform="rotate(-20 52.8 213.4)">140°</text>
<text x="315.8" y="213.9">518,09</text>
<text x="48.4" y="223.9">35</text>
<text x="124.5" y="223.9">428</text>
<text x="202.8" y="223.9">35</text>
<text x="249.5" y="227.5">QTY</text>
<text x="260.1" y="227.5">PART NUMBER</text>
<text x="316.1" y="227.5">DESCRIPTION</text>
<text x="367.4" y="227.6">MASS (kg)</text>
<text x="123.3" y="232.4">290</text>
<text x="251.7" y="232.8">1</text>
<text x="257.7" y="232.8">SIL-027-STVD-01</text>
<text x="288.1" y="232.9">Chapa soporte Televisor derecho, espesor 2 mm</text>
<text x="367.4" y="232.8">4,15</text>
<text x="60.6" y="250.2" transform="rotate(-45 60.6 250.2)">6,6</text>
<text x="191.3" y="253.7" transform="rotate(-90 191.3 253.7)">35</text>
<text x="58.6" y="271.4">96</text>
<text x="190.2" y="271.4">104</text>
<text x="358.4" y="274.9">SIL-027-SBD-01-MET03</text>
</g>
<g font-size="3.3">
<text x="193.1" y="83.7" transform="rotate(-45 193.1 83.7)">⌀</text>
<text x="111.8" y="92" transform="rotate(45 111.8 92)">⌀</text>
<text x="170" y="100.8" transform="rotate(-45 170 100.8)">⌀</text>
<text x="111.4" y="107.4" transform="rotate(45 111.4 107.4)">⌀</text>
<text x="58.7" y="252.1" transform="rotate(-45 58.7 252.1)">⌀</text>
</g>
<g font-size="3.1">
<text x="312.7" y="246.8">Tolerancias para dimensiones lineales y angulares sin indicación individual</text>
<text x="312.7" y="250.4">de tolerancia, según ISO 2768-1:1989</text>
<text x="312.7" y="254">Zonas de rugosidad no especificada, Ra 3.2</text>
<text x="357.8" y="286.5">03</text>
<text x="377.6" y="285.6">A3</text>
<text x="396.9" y="285.9">3 /3</text>
</g>
<g font-size="2.4">
<text x="271.1" y="244.4">MATERIAL:</text>
<text x="271.2" y="252">ACABADO SUPERFICIAL:</text>
<text x="271.3" y="248">Steel, Mild</text>
<text x="271.1" y="259.7">SCALE:</text>
<text x="350.4" y="260.8">DRAWN: Carlos Ruiz Madrigal</text>
<text x="391.1" y="260.6">16/09/2015</text>
<text x="350.5" y="267">CHECKED: Antonio Garcia</text>
<text x="391.2" y="266.7">02/12/2016</text>
<text x="350.5" y="271.4">DWG NO:</text>
<text x="350.7" y="276.9">Id. Ref:</text>
<text x="350.7" y="282.8">REV</text>
<text x="371.1" y="282.9">SIZE</text>
<text x="390.8" y="283">SHEET</text>
</g>
</svg>
